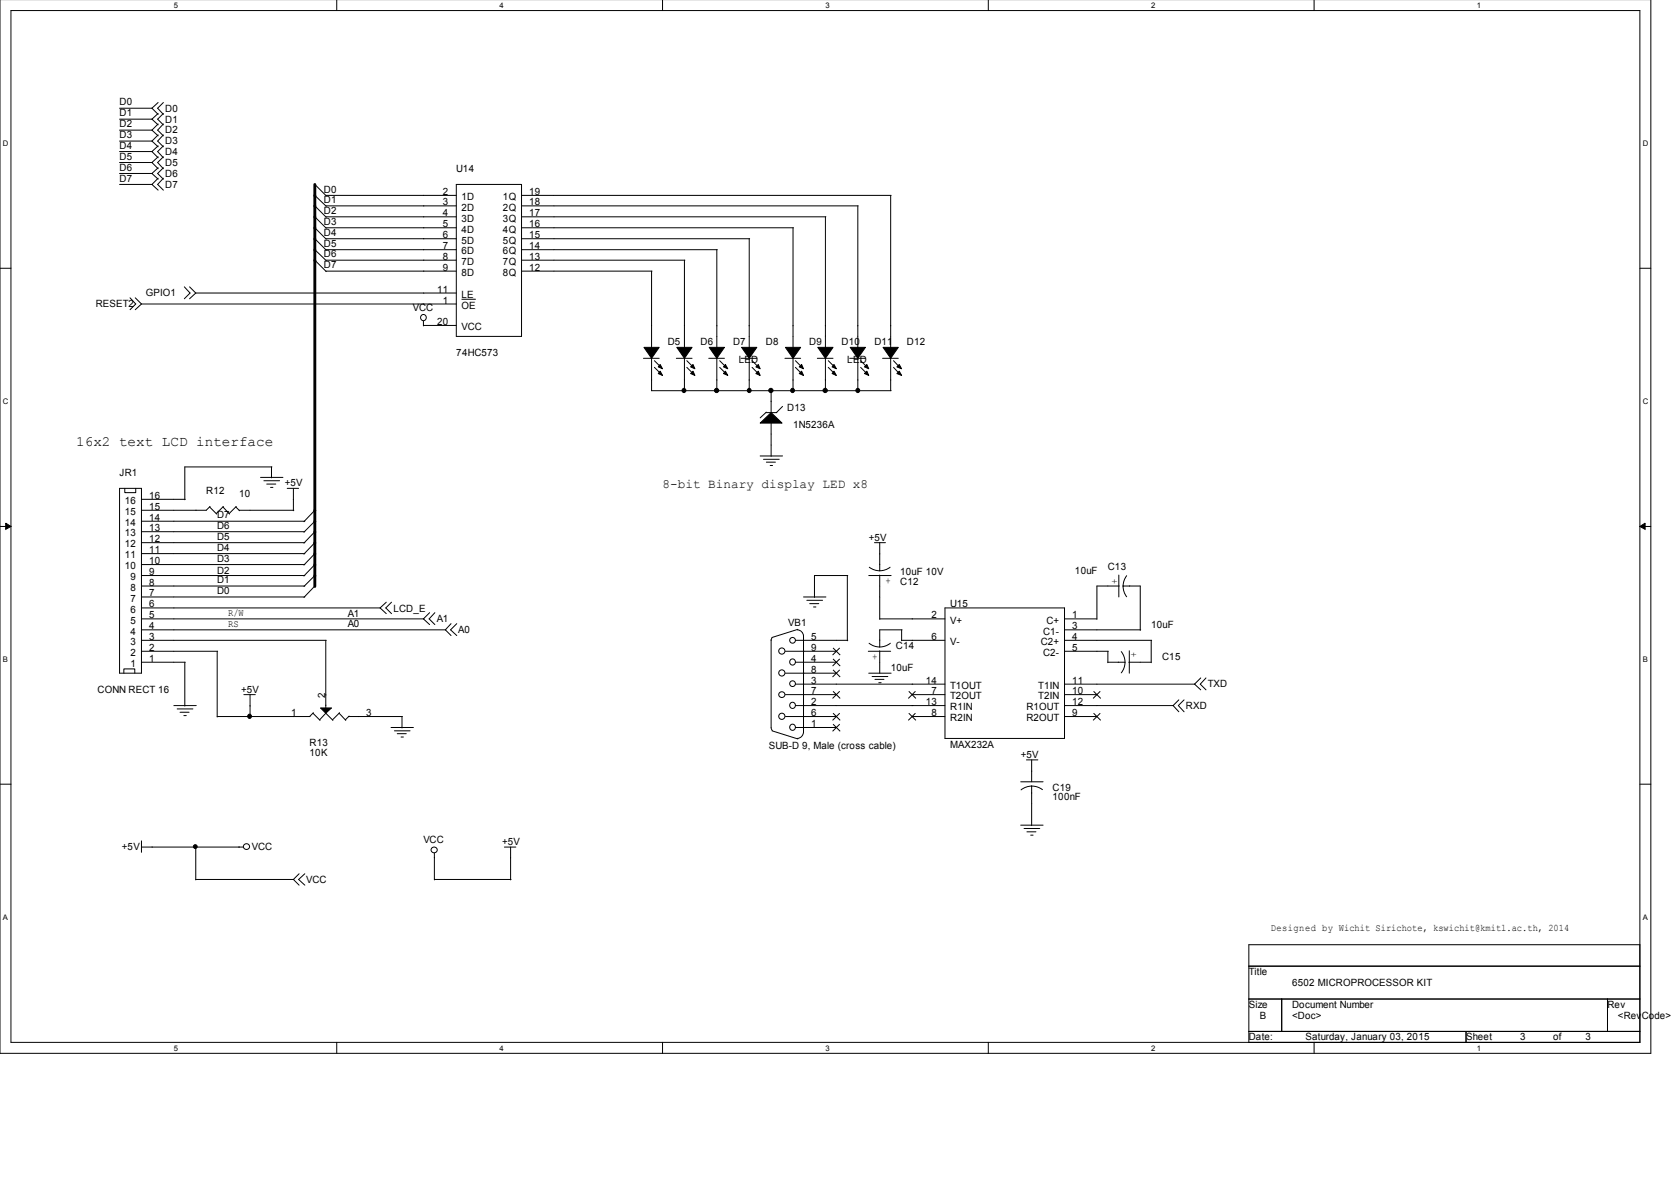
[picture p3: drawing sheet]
<svg xmlns="http://www.w3.org/2000/svg" width="297mm" height="210mm" viewBox="0 0 297 210" stroke-linecap="round" stroke-linejoin="round" font-family="sans-serif">
<path d="M0 -.1v187.3h293.5v-187.3M1.9 1.9h289.6v183.4h-289.6z" fill="none" stroke="#000" stroke-width=".18"/>
<g fill="#fff">
<path d="M30.9 .2h.7v1.4h-.7z"/>
<path d="M30.9 185.5h.7v1.5h-.7z"/>
</g>
<path d="M59.9 -.1v2M59.9 185.3v1.9" fill="none" stroke="#000" stroke-width=".18"/>
<g fill="#fff">
<path d="M88.8 .2h.7v1.4h-.7z"/>
<path d="M88.8 185.5h.7v1.5h-.7z"/>
</g>
<path d="M117.8 -.1v2M117.8 185.3v1.9" fill="none" stroke="#000" stroke-width=".18"/>
<g fill="#fff">
<path d="M146.7 .2h.7v1.4h-.7z"/>
<path d="M146.7 185.5h.7v1.5h-.7z"/>
</g>
<path d="M175.7 -.1v2M175.7 185.3v1.9" fill="none" stroke="#000" stroke-width=".18"/>
<g fill="#fff">
<path d="M204.6 .2h.7v1.4h-.7z"/>
<path d="M204.6 185.5h.7v1.5h-.7z"/>
</g>
<path d="M233.6 -.1v2M233.6 185.3v1.9" fill="none" stroke="#000" stroke-width=".18"/>
<g fill="#fff">
<path d="M262.6 .2h.6v1.4h-.6z"/>
<path d="M262.6 185.5h.6v1.5h-.6z"/>
<path d="M.5 24.7h.9v1.5h-.9z"/>
<path d="M292 24.7h.9v1.5h-.9z"/>
<path d="M.5 70.5h.9v1.5h-.9z"/>
<path d="M292 70.5h.9v1.5h-.9z"/>
</g>
<path d="M0 47.7h1.9M291.5 47.7h2" fill="none" stroke="#000" stroke-width=".18"/>
<g fill="#fff">
<path d="M.5 116.4h.9v1.5h-.9z"/>
<path d="M292 116.4h.9v1.5h-.9z"/>
</g>
<path d="M0 93.6h1.9M291.5 93.6h2" fill="none" stroke="#000" stroke-width=".18"/>
<path d="M1 93l.9 .6-.9 .5zM291.5 93.6l.9-.6v1.1z" fill="#000" stroke="#000" stroke-width=".18"/>
<g fill="#fff">
<path d="M.5 162.2h.9v1.5h-.9z"/>
<path d="M292 162.2h.9v1.5h-.9z"/>
</g>
<g fill="none" stroke="#000" stroke-width=".18">
<path d="M21.3 19.2h5.8M28.1 18.2l-1.1 1 1.1 1.1M29 18.2l-1 1 1 1.1M21.3 32.8h5.8M21.3 23.1h5.8M21.3 28.9h5.8M21.3 26.9h5.8M21.3 30.8h5.8M21.3 21.2h5.8M21.3 25.1h5.8M28.1 29.8l-1.1 1 1.1 1M28.1 22l-1.1 1.1 1.1 1"/>
<path d="M28.1 25.9l-1.1 1 1.1 1.1M28.1 31.7l-1.1 1.1 1.1 1M28.1 20.2l-1.1 1 1.1 1M28.1 27.9l-1.1 1 1.1 1.1M28.1 24l-1.1 1.1 1.1 1M29 29.8l-1 1 1 1M29 22l-1 1.1 1 1M29 25.9l-1 1 1 1.1M29 31.7l-1 1.1 1 1M29 20.2l-1 1 1 1M29 27.9l-1 1 1 1.1M29 24l-1 1.1 1 1"/>
<path d="M56 38.5l2 2.1M56 34.7l2 2M56 36.6l2 2M56 32.8l2 2M57.9 34.7h23.2M57.9 36.6h23.2M57.9 38.5h23.2M81.1 32.8h11.6v27h-11.6zM92.7 34.7h65.7M92.7 36.6h59.9M92.7 38.5h54.1M146.7 38.5v23.3"/>
<path d="M152.5 36.6v25.2M158.3 34.7v27.1M23.1 52.9l1 1.1-1 1M24 52.9l1.1 1.1M25.1 54l-1.1 1M25.1 54h56M32.8 51l1 1.1-1 1M33.7 51l1.1 1.1M34.8 52.1l-1.1 1M34.8 52.1h46.3M56 42.4l2 2.1M56 44.4l2 1.9"/>
<path d="M56 40.5l2 2M56 46.2l2 2.1M57.9 40.5h23.2M57.9 42.4h23.2M57.9 44.4h23.2M57.9 46.2h23.2M57.9 48.2h23.2M75.3 57.1v.8M75.3 57.8h5.8M82 53.2h2.6M92.7 40.5h48.4M92.7 42.4h40.6"/>
<path d="M92.7 44.4h34.8M92.7 46.2h29.1M92.7 48.2h23.2M115.8 48.2v13.6M121.7 46.2v15.6M127.4 44.4v17.4M133.2 42.4v19.4M141 40.5v21.3M114.4 63.7h2.8M115.8 63.7v5.7h42.6M116.3 64.1l1.3 1.3M116.3 65.3l1.3 1.3"/>
<path d="M120.2 63.7h2.8M121.7 63.7v5.7M122.1 64.1l1.3 1.3M122.1 65.3l1.3 1.3M126 63.7h2.8M127.4 63.7v5.7M127.9 64.1l1.3 1.3M127.9 65.3l1.3 1.3M131.7 63.7h2.8M133.2 63.7v5.7M133.7 64.1l1.3 1.3M133.7 65.3l1.3 1.3"/>
<path d="M136.1 73.3h2M136.2 73.3l-1.1 1M137.1 69.4v3.9M137.1 75.1v6M139.1 72.2l-1.1 1.1M139.5 63.7h2.8M141 63.7v5.7M141.4 64.1l1.3 1.3M141.4 65.3l1.3 1.3M145.3 63.7h2.8M146.7 63.7v5.7M147.2 64.1l1.3 1.3"/>
<path d="M147.2 65.3l1.3 1.3M151 63.7h2.8M152.5 63.7v5.7M153 64.1l1.3 1.3M153 65.3l1.3 1.3M156.9 63.7h2.8M158.3 63.7v5.7M158.8 64.1l1.2 1.3M158.8 65.3l1.2 1.3M21.3 86.8h3.8v32.8h-3.8zM22.2 86.8v.8h1.9v-.8M25.1 96.4h29.1"/>
<path d="M25.1 98.4h29.1M25.1 94.5h29.1M25.1 92.6h29.1M25.1 88.7h7.8M37.3 90.1l1.2 1.3M37.3 90l-.6 .7h-11.6M39.6 90.1l1.2 1.3M39.7 90l-1.3 1.3M41.9 90.1l.7 .7M42 90l-1.3 1.3M42.5 90.7h9.7M46.3 84.9h4"/>
<path d="M46.9 85.4h2.8M47.4 86h1.6M48.1 86.6h.4M48.3 83v1.9M48.3 83h-15.4v5.8M51.1 86.8h2M52.2 86.8v4M56 98.4l-2 2M56 90.7l-2 2M56 92.6l-2 2M56 96.4l-2 2.1M56 94.5l-2 2"/>
<path d="M135.1 81h4M135.7 81.6h2.8M136.2 82.1h1.6M136.9 82.7h.4M155.4 96.4h2M156.4 96.4v5M22 119.6v-.7h2v.7M25.1 106.1h29.1M25.1 104.2h29.1M25.1 113.8h32.9M25.1 115.8h13.6M25.1 117.7h7.8"/>
<path d="M25.1 102.3h29.1M25.1 111.9h54.1M25.1 110h50.3M25.1 108h42.5M25.1 100.3h29.1M32.9 117.7v7.8M38.6 115.8v11.6M56 102.3l-2 1.9M56 100.3l-2 2.1M56 104.2l-2 2M57.9 113.8v12M68.7 107l-1.1 1 1.1 1.1"/>
<path d="M69.6 107l-1 1 1 1.1M76.4 108.9l-1.1 1.1 1.1 1M77.3 108.9l-1 1.1 1 1M80.2 110.8l-1 1.1 1 1.1M81.2 110.8l-1.1 1.1 1.1 1.1M137.1 113.7v15.6l.2 .5M137.3 113.3l-.2 .5M139.6 119.6h9.1M139.6 115.8h9.1M141.4 113.8h9.3M141.4 117.7h7.3M141.7 111.9a1.14 1.14 0 0 1 1.1 1.1v17.1"/>
<path d="M141.8 111.9l-4.6 1.4M142.8 106.1h4M143.4 106.7h2.8M143.9 107.3h1.6M144.6 107.9h.4M148.1 115.2l1.3 1.2M148.1 117.1l1.3 1.3M148.1 119.1l1.3 1.2M149.3 115.2l-1.3 1.2M149.3 117.1l-1.3 1.3M149.3 119.1l-1.3 1.2M150.6 102.3v11.6"/>
<path d="M150.7 102.3h-5.9v3.9M154.3 115.8h4M154.4 119.6h4M154.4 102.3h4M154.5 114.3l.7 .4 1.2 .3M154.5 100.8l1.1 .5 .8 .1M156.4 102.2v7.9M156.4 115.7v3.9M156.4 110h11.6M158.2 100.8l-1 .5-.8 .1M158.3 114.3l-.7 .4-1.2 .3M160.3 113.8h7.7"/>
<path d="M160.3 111.9v2M160.4 111.9h-4v3.1M168 108h21.2v23.2h-21.2zM189.2 113.8h15.5M189.2 115.8h7.8M189.2 111.9h13.6M189.2 110h5.8M196.9 117.7h3.1M196.9 115.8v2M198.9 102.2v3.9M199 104.2h-4v5.9M199.3 115.8l.4 .7 .3 1.2"/>
<path d="M199.6 104.2l.1 .8 .6 1.1M199.6 104.2h3.1v7.8M200 117.7l-.3 1.2-.4 .7M200.3 102.3l-.4 .7-.3 1.2M200.7 117.7h3.9M200.7 115.7v3.9M204.6 113.8v4M0 139.4h1.9M30.9 125.4h4M31.5 126h2.8M32 126.6h1.6M32.7 127.2h.4"/>
<path d="M38.6 127.4h16.5M43.3 123.5h2.1M44.4 123.5v3.9M55.6 126.8l1.3 1.2M55.7 126.7l-.7 .7M57.9 126.8l1.3 1.2M58 126.7l-1.2 1.2M60.3 126.8l1.2 1.2M60.4 126.7l-1.3 1.2M62 127.4h9.5M62.1 127.3l-.7 .6M69.5 129.3h4"/>
<path d="M70.1 129.9h2.8M70.6 130.4h1.6M71.3 131h.4M71.5 127.4v2M137.2 129.9l4.6 1.4M139.6 123.5h9.1M139.6 127.4h9.1M141.4 125.4h26.6M141.4 129.3h7.3M141.4 121.6h26.6M142.8 130.1a1.18 1.18 0 0 1-1.1 1.1M148.1 122.9l1.3 1.2"/>
<path d="M148.1 126.8l1.3 1.2M148.1 128.7l1.3 1.3M149.3 122.9l-1.3 1.2M149.3 126.8l-1.3 1.2M149.3 128.7l-1.3 1.3M155 120.2h2.8M155.5 120.7h1.6M156.2 121.3h.4M161.5 126.8l1.3 1.2M161.5 122.9l1.3 1.2M162.1 123.5h5.9M162.1 127.4h5.9"/>
<path d="M162.7 126.8l-1.2 1.2M162.7 122.9l-1.2 1.2M181.4 139h4M182.5 135.1h2M183.4 139.7l.8 .1 1.1 .5M183.4 139.7l-.8 .1-1.1 .6M183.4 135.1v3.9M183.4 139.7v7M189.2 125.4h19.4M189.2 123.5h5.8M189.2 121.6h23.2M189.2 127.4h5.8"/>
<path d="M194.4 122.9l1.3 1.2M194.4 126.8l1.3 1.2M195.6 122.9l-1.3 1.2M195.6 126.8l-1.3 1.2M209.5 124.4l-1 1 1 1.1M210.5 124.4l-1 1 1 1.1M213.4 120.5l-1.1 1.1 1.1 1M214.4 120.5l-1 1.1 1 1M291.5 139.4h2M25.1 150.6h18.2M25.1 149.5v2M34.8 150.6v5.8"/>
<path d="M34.8 156.3h17.4M53.2 155.3l-1 1 1 1M54.2 155.3l-1.1 1 1.1 1M77.2 151.7v4.7M77.2 156.3h13.6M89.7 150.6h2M90.8 150.6v5.8M181.4 146.7h4M182 147.2h2.8M182.5 147.8h1.6M183.2 148.4h.4M222 167.9h69.5v17.4h-69.5z"/>
<path d="M222 171.7h69.5M222 177.6h69.5M227.8 177.6v5.7M285.8 177.6v5.7M222 183.3h69.5M260.6 183.3v2"/>
<circle cx="75.2" cy="56.4" r=".53"/>
<circle cx="139" cy="115.7" r=".55"/>
<circle cx="139" cy="119.6" r=".55"/>
<circle cx="140.9" cy="117.7" r=".53"/>
<circle cx="140.9" cy="113.8" r=".51"/>
<circle cx="139" cy="127.3" r=".55"/>
<circle cx="139" cy="123.5" r=".53"/>
<circle cx="140.9" cy="129.3" r=".53"/>
<circle cx="140.9" cy="125.4" r=".53"/>
<circle cx="140.9" cy="121.5" r=".51"/>
<circle cx="43.8" cy="150.5" r=".53"/>
<circle cx="77.2" cy="151.1" r=".53"/>
</g>
<g fill="#000" stroke="#000" stroke-width=".18">
<path d="M135.1 75.2l2-1.9 1.9 1.9zM57 125.8h1.9l-1 1z"/>
<path d="M114.5 61.7h2.7l-1.4 2z" fill-rule="evenodd"/>
<path d="M117.3 66l.5 .7-.8-.3z" fill-rule="evenodd"/>
<path d="M117.3 64.8l.5 .7-.8-.3z" fill-rule="evenodd"/>
<path d="M120.3 61.7h2.7l-1.3 2z" fill-rule="evenodd"/>
<path d="M123.2 66l.3 .7-.7-.3z" fill-rule="evenodd"/>
<path d="M122.8 65.2l.4-.4 .3 .7z" fill-rule="evenodd"/>
<path d="M126.1 61.7h2.7l-1.4 2z" fill-rule="evenodd"/>
<path d="M128.9 66l.5 .7-.8-.3z" fill-rule="evenodd"/>
<path d="M128.9 64.8l.5 .7-.8-.3z" fill-rule="evenodd"/>
<path d="M131.8 61.7h2.7l-1.3 2z" fill-rule="evenodd"/>
<path d="M134.8 66l.3 .7-.7-.3z" fill-rule="evenodd"/>
<path d="M134.8 64.8l.3 .7-.7-.3z" fill-rule="evenodd"/>
<path d="M139.6 61.7h2.7l-1.3 2z" fill-rule="evenodd"/>
<path d="M142.1 66.4l.4-.4 .3 .7z" fill-rule="evenodd"/>
<path d="M142.1 65.2l.4-.4 .3 .7z" fill-rule="evenodd"/>
<path d="M145.4 61.7h2.7l-1.4 2z" fill-rule="evenodd"/>
<path d="M148.3 66l.4 .7-.8-.3z" fill-rule="evenodd"/>
<path d="M148.3 64.8l.4 .7-.8-.3z" fill-rule="evenodd"/>
<path d="M151.1 61.7h2.7l-1.3 2z" fill-rule="evenodd"/>
<path d="M154.1 66l.3 .7-.7-.3z" fill-rule="evenodd"/>
<path d="M154.1 64.8l.3 .7-.7-.3z" fill-rule="evenodd"/>
<path d="M157 61.7h2.7l-1.4 2z" fill-rule="evenodd"/>
<path d="M159.9 66l.4 .7-.9-.3z" fill-rule="evenodd"/>
<path d="M159.9 64.8l.4 .7-.9-.3z" fill-rule="evenodd"/>
<circle cx="121.6" cy="69.4" r=".36"/>
<circle cx="127.4" cy="69.4" r=".38"/>
<circle cx="133.2" cy="69.4" r=".36"/>
<circle cx="137" cy="69.4" r=".38"/>
<circle cx="140.9" cy="69.4" r=".36"/>
<circle cx="146.7" cy="69.4" r=".38"/>
<circle cx="152.5" cy="69.4" r=".36"/>
<circle cx="44.3" cy="127.3" r=".36"/>
<circle cx="34.7" cy="150.5" r=".34"/>
</g>
<path d="M56 32.8v71.4" fill="none" stroke="#000" stroke-width=".51"/>
<text font-size="2.5" x="13.5" y="79.3">16x2 text LCD interface</text>
<text font-size="2.3" x="117.8" y="86.8">8-bit Binary display LED x8</text>
<g font-size="1.8">
<text x="21.3" y="22.6">D2</text>
<text x="21.3" y="20.7">D1</text>
<text x="21.3" y="18.7">D0</text>
<text x="29.4" y="23.7">D2</text>
<text x="29.4" y="19.9">D0</text>
<text x="29.4" y="21.9">D1</text>
<text x="21.3" y="28.4">D5</text>
<text x="21.3" y="26.4">D4</text>
<text x="21.3" y="24.6">D3</text>
<text x="29.4" y="27.6">D4</text>
<text x="29.4" y="29.6">D5</text>
<text x="29.4" y="25.7">D3</text>
<text x="21.3" y="32.3">D7</text>
<text x="21.3" y="30.3">D6</text>
<text x="29.4" y="31.5">D6</text>
<text x="29.4" y="33.4">D7</text>
<text x="57.6" y="34.2">D0</text>
<text x="78.7" y="34.6">2</text>
<text x="81.1" y="30.5">U14</text>
<text x="82" y="35.6">1D</text>
<text x="89.4" y="35.6">1Q</text>
<text x="94.1" y="34.6">19</text>
<text x="57.6" y="41.9">D4</text>
<text x="57.6" y="40">D3</text>
<text x="57.6" y="36.1">D1</text>
<text x="57.6" y="38">D2</text>
<text x="78.7" y="36.5">3</text>
<text x="78.7" y="38.5">4</text>
<text x="78.7" y="40.4">5</text>
<text x="82" y="37.4">2D</text>
<text x="82" y="39.4">3D</text>
<text x="82" y="41.3">4D</text>
<text x="89.4" y="37.4">2Q</text>
<text x="89.4" y="39.4">3Q</text>
<text x="89.4" y="41.3">4Q</text>
<text x="94.1" y="36.5">18</text>
<text x="94.1" y="38.5">17</text>
<text x="94.1" y="40.4">16</text>
<text x="57.6" y="47.7">D7</text>
<text x="57.6" y="45.7">D6</text>
<text x="57.6" y="43.9">D5</text>
<text x="78.7" y="42.3">6</text>
<text x="78.7" y="44.3">7</text>
<text x="78.7" y="46.2">8</text>
<text x="82" y="43.3">5D</text>
<text x="82" y="45.2">6D</text>
<text x="82" y="47.1">7D</text>
<text x="89.4" y="43.3">5Q</text>
<text x="89.4" y="45.2">6Q</text>
<text x="89.4" y="47.1">7Q</text>
<text x="94.1" y="42.3">15</text>
<text x="94.1" y="44.3">14</text>
<text x="94.1" y="46.2">13</text>
<text x="25.9" y="52.7">GPIO1</text>
<text x="77.7" y="52">11</text>
<text x="78.7" y="53.9">1</text>
<text x="78.7" y="48.1">9</text>
<text x="82" y="52.9">LE</text>
<text x="82" y="49">8D</text>
<text x="89.4" y="49">8Q</text>
<text x="94.1" y="48.1">12</text>
<text x="17" y="54.6">RESET2</text>
<text x="73.4" y="55.2">VCC</text>
<text x="77.7" y="57.8">20</text>
<text x="82" y="54.9">OE</text>
<text x="82" y="58.7">VCC</text>
<text x="81.1" y="63.3">74HC573</text>
<text x="118.7" y="61.4">D5</text>
<text x="124.5" y="61.4">D6</text>
<text x="130.3" y="61.4">D7</text>
<text x="131.3" y="64.4">LED</text>
<text x="136.1" y="61.4">D8</text>
<text x="143.8" y="61.4">D9</text>
<text x="149.6" y="61.4">D10</text>
<text x="150.6" y="64.4">LED</text>
<text x="155.4" y="61.4">D11</text>
<text x="161.2" y="61.4">D12</text>
<text x="140" y="73">D13</text>
<text x="141" y="76">1N5236A</text>
<text x="21.3" y="84.6">JR1</text>
<text x="22.2" y="89.6">16</text>
<text x="26.5" y="88.7">16</text>
<text x="36.7" y="87.8">R12</text>
<text x="42.5" y="88.4">10</text>
<text x="50.6" y="86.5">+5V</text>
<text x="22.2" y="95.3">13</text>
<text x="22.2" y="93.5">14</text>
<text x="22.2" y="91.5">15</text>
<text x="26.5" y="94.4">13</text>
<text x="26.5" y="92.6">14</text>
<text x="26.5" y="90.6">15</text>
<text x="38.6" y="95.9">D5</text>
<text x="38.6" y="92.1">D7</text>
<text x="38.6" y="94">D6</text>
<text x="22.2" y="101.2">10</text>
<text x="22.2" y="99.2">11</text>
<text x="22.2" y="97.3">12</text>
<text x="26.5" y="100.3">10</text>
<text x="26.5" y="98.3">11</text>
<text x="26.5" y="96.4">12</text>
<text x="38.6" y="102">D2</text>
<text x="38.6" y="99.8">D3</text>
<text x="38.6" y="97.9">D4</text>
<text x="154.4" y="96.1">+5V</text>
<text x="191.1" y="102">10uF</text>
<text x="196.9" y="101.4">C13</text>
<text x="23.2" y="106.9">7</text>
<text x="23.2" y="105">8</text>
<text x="23.2" y="103.1">9</text>
<text x="26.5" y="108">6</text>
<text x="26.5" y="106">7</text>
<text x="26.5" y="104.1">8</text>
<text x="26.5" y="102.2">9</text>
<text x="38.6" y="103.6">D1</text>
<text x="38.6" y="105.6">D0</text>
<text x="158.3" y="102.7" transform="rotate(-180 158.3 102.7)">+</text>
<text x="160" y="103.9">C12</text>
<text x="160" y="102.1">10uF 10V</text>
<text x="168.9" y="107.9">U15</text>
<text x="198.6" y="103.8" transform="rotate(-90 198.6 103.8)">+</text>
<text x="23.2" y="112.8">4</text>
<text x="23.2" y="110.8">5</text>
<text x="23.2" y="108.9">6</text>
<text x="26.5" y="113.7">3</text>
<text x="26.5" y="111.9">4</text>
<text x="26.5" y="109.9">5</text>
<text x="40.6" y="111.4">RS</text>
<text x="40.6" y="109.5">R/W</text>
<text x="61.8" y="111.4">A0</text>
<text x="61.8" y="109.7">A1</text>
<text x="69.9" y="108.7">LCD_E</text>
<text x="77.6" y="110.6">A1</text>
<text x="81.4" y="112.5">A0</text>
<text x="140.1" y="111.2">VB1</text>
<text x="144.2" y="113.7">5</text>
<text x="165.6" y="109.9">2</text>
<text x="165.6" y="113.7">6</text>
<text x="168.9" y="110.8">V+</text>
<text x="185.4" y="112.8">C1-</text>
<text x="186" y="110.8">C+</text>
<text x="190.6" y="109.9">1</text>
<text x="190.6" y="111.9">3</text>
<text x="190.6" y="113.7">4</text>
<text x="204.6" y="111.6">10uF</text>
<text x="23.2" y="118.5">1</text>
<text x="23.2" y="116.6">2</text>
<text x="23.2" y="114.7">3</text>
<text x="26.5" y="117.6">1</text>
<text x="26.5" y="115.7">2</text>
<text x="144.2" y="115.7">9</text>
<text x="144.2" y="117.6">4</text>
<text x="144.2" y="119.6">8</text>
<text x="156" y="116.3" transform="rotate(-180 156 116.3)">+</text>
<text x="158.3" y="119.3">10uF</text>
<text x="159.3" y="115.4">C14</text>
<text x="168.9" y="114.7">V-</text>
<text x="185" y="114.7">C2+</text>
<text x="185.4" y="116.6">C2-</text>
<text x="190.6" y="115.7">5</text>
<text x="201" y="115.9" transform="rotate(90 201 115.9)">+</text>
<text x="206.6" y="117.4">C15</text>
<text x="17.4" y="123.2">CONN RECT 16</text>
<text x="42.8" y="123.2">+5V</text>
<text x="57.8" y="124.1" transform="rotate(-90 57.8 124.1)">2</text>
<text x="144.2" y="121.5">3</text>
<text x="144.2" y="123.4">7</text>
<text x="144.2" y="125.3">2</text>
<text x="164.6" y="125.3">13</text>
<text x="164.6" y="121.5">14</text>
<text x="165.6" y="123.4">7</text>
<text x="168.9" y="122.4">T1OUT</text>
<text x="168.9" y="124.3">T2OUT</text>
<text x="184.6" y="122.4">T1IN</text>
<text x="184.6" y="124.3">T2IN</text>
<text x="190.6" y="121.5">11</text>
<text x="190.6" y="123.4">10</text>
<text x="190.6" y="125.3">12</text>
<text x="214.7" y="122.2">TXD</text>
<text x="51.7" y="127.3">1</text>
<text x="65.1" y="127.3">3</text>
<text x="144.2" y="127.3">6</text>
<text x="144.2" y="129.2">1</text>
<text x="165.6" y="127.3">8</text>
<text x="168.9" y="126.3">R1IN</text>
<text x="168.9" y="128.2">R2IN</text>
<text x="182.5" y="126.3">R1OUT</text>
<text x="182.5" y="128.2">R2OUT</text>
<text x="190.6" y="127.3">9</text>
<text x="210.8" y="126.1">RXD</text>
<text x="55" y="132.6">R13</text>
<text x="55" y="134.4">10K</text>
<text x="136.7" y="133.2">SUB-D 9, Male (cross cable)</text>
<text x="168.9" y="133">MAX232A</text>
<text x="181.4" y="134.7">+5V</text>
<text x="187.1" y="140.6">C19</text>
<text x="187.1" y="142.3">100nF</text>
<text x="75.3" y="149.8">VCC</text>
<text x="21.7" y="151.1">+5V</text>
<text x="44.8" y="151.1">VCC</text>
<text x="89.2" y="150.2">+5V</text>
<text x="54.4" y="157">VCC</text>
<text x="225.9" y="165.5">Designed by Wichit Sirichote, kswichit@kmitl.ac.th, 2014</text>
<text x="222" y="173.3">Title</text>
<text x="222" y="179.2">Size</text>
<text x="229.7" y="175.3">6502 MICROPROCESSOR KIT</text>
<text x="229.7" y="179.2">Document Number</text>
<text x="285.8" y="179.2">Rev</text>
<text x="222" y="184.9">Date:</text>
<text x="223.9" y="181.1">B</text>
<text x="229.7" y="181.1">&lt;Doc&gt;</text>
<text x="232.1" y="184.9">Saturday, January 03, 2015</text>
<text x="260.6" y="184.9">Sheet</text>
<text x="270.3" y="184.9">3</text>
<text x="276.1" y="184.9">of</text>
<text x="281.9" y="184.9">3</text>
<text x="287.6" y="181.1">&lt;RevCode&gt;</text>
</g>
<g font-size="1.4">
<text x="30.9" y="1.5">5</text>
<text x="88.8" y="1.5">4</text>
<text x="146.7" y="1.5">3</text>
<text x="204.6" y="1.5">2</text>
<text x="262.6" y="1.5">1</text>
<text x=".5" y="26">D</text>
<text x="292" y="26">D</text>
<text x=".5" y="71.8">C</text>
<text x="292" y="71.8">C</text>
<text x=".5" y="117.7">B</text>
<text x="292" y="117.7">B</text>
<text x=".5" y="163.5">A</text>
<text x="292" y="163.5">A</text>
<text x="30.9" y="186.8">5</text>
<text x="88.8" y="186.8">4</text>
<text x="146.7" y="186.8">3</text>
<text x="204.6" y="186.8">2</text>
<text x="262.6" y="186.8">1</text>
</g>
</svg>
